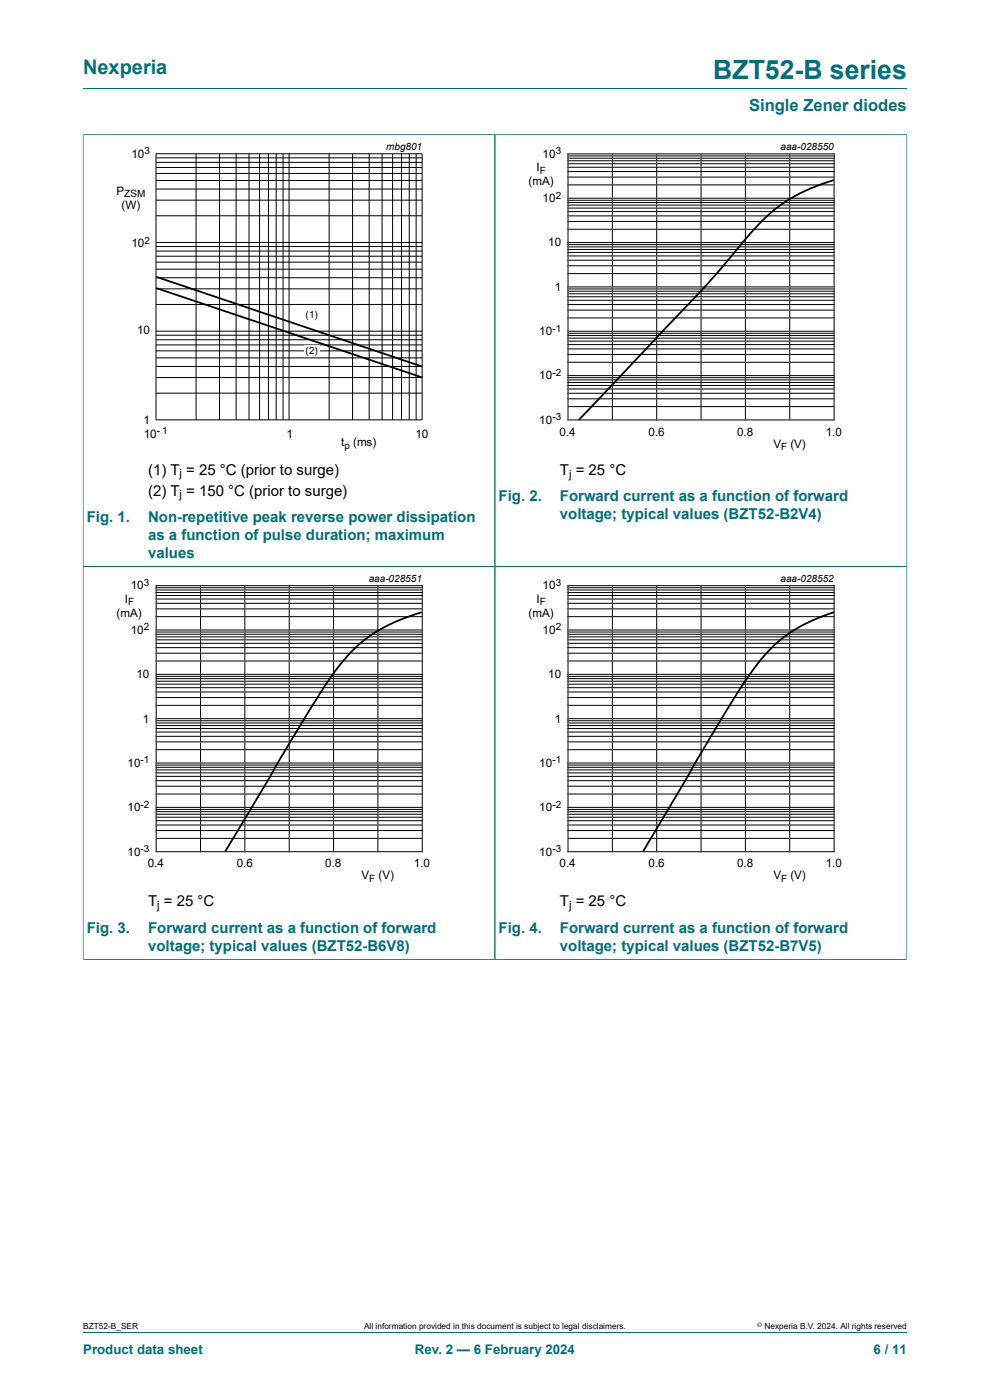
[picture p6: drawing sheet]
<svg xmlns="http://www.w3.org/2000/svg" width="210mm" height="297mm" viewBox="0 0 210 297" stroke-linecap="round" stroke-linejoin="round" font-family="sans-serif">
<path d="M17.6 18.8h174.8M17.6 28.5v91.7h87.4v-91.6h-87.4" fill="none" stroke="#036f7b" stroke-width=".21"/>
<path d="M33.1 58.7l56.5 19.1M33.1 61.1l56.5 19" fill="none" stroke="#000" stroke-width=".38"/>
<g fill="none" stroke="#000" stroke-width=".21">
<path d="M33.1 32.6h56.4v56.5h-56.4zM33.1 38.3h56.4M33.1 36.8h56.4M33.1 35.5h56.4M33.1 34.4h56.4M33.1 33.5h56.4M41.6 32.6v56.5M46.6 32.6v56.5M50.1 32.6v56.5M52.8 32.6v56.5M55.1 32.6v56.5M56.9 32.6v56.5"/>
<path d="M58.6 32.6v56.5M60 32.6v56.5M61.3 32.6v56.5M69.8 32.6v56.5M74.8 32.6v56.5M78.3 32.6v56.5M81 32.6v56.5M83.3 32.6v56.5M85.2 32.6v56.5M86.8 32.6v56.5M88.3 32.6v56.5M33.1 58.9h56.4"/>
<path d="M33.1 57.1h56.4M33.1 55.6h56.4M33.1 54.4h56.4M33.1 53.3h56.4M33.1 52.3h56.4M33.1 51.4h56.4M33.1 45.8h56.4M33.1 42.5h56.4M33.1 40.1h56.4M33.1 77.7h56.4M33.1 75.9h56.4M33.1 74.4h56.4"/>
<path d="M33.1 73.2h56.4M33.1 72.1h56.4M33.1 71.1h56.4M33.1 70.3h56.4M33.1 64.6h56.4M33.1 61.3h56.4M33.1 83.4h56.4M33.1 80.1h56.4"/>
</g>
<g fill="#fff">
<path d="M64.5 65.6h3.3v2.5h-3.3z"/>
<path d="M64.5 73.3h3.3v2.5h-3.3z"/>
</g>
<path d="M20.4 29.8h81.8v66.3h-81.8z" fill="none" stroke="#fff" stroke-width=".21"/>
<path d="M17.6 28.6v175M17.7 28.6h174.7M105 28.6v174.9M192.4 28.5v175.1M192.4 120.2h-174.8M17.6 203.5h174.8M17.6 282.6h174.8" fill="none" stroke="#036f7b" stroke-width=".21"/>
<g fill="none" stroke="#fefefe" stroke-width=".21">
<path d="M120.5 39.2h56.4M120.5 37.6h56.4M120.5 36.4h56.4M120.5 35.5h56.4M120.5 34.7h56.4M120.5 34.1h56.4M120.5 33.6h56.4M120.5 33.1h56.4M120.5 32.6h56.4M189.6 29.8h-81.8v66.3h81.8M120.5 58h56.4M120.5 56.4h56.4"/>
<path d="M120.5 55.2h56.4M120.5 54.3h56.4M120.5 53.5h56.4M120.5 52.9h56.4M120.5 52.4h56.4M120.5 51.9h56.4M120.5 51.5h56.4M120.5 48.6h56.4M120.5 47h56.4M120.5 45.8h56.4M120.5 44.9h56.4M120.5 44.1h56.4"/>
<path d="M120.5 43.5h56.4M120.5 43h56.4M120.5 42.5h56.4M120.5 42.1h56.4M120.5 79.7h56.4M120.5 76.9h56.4M120.5 75.2h56.4M120.5 74h56.4M120.5 73.1h56.4M120.5 72.4h56.4M120.5 71.7h56.4M120.5 71.2h56.4"/>
<path d="M120.5 70.7h56.4M120.5 70.3h56.4M120.5 67.4h56.4M120.5 65.8h56.4M120.5 64.6h56.4M120.5 63.7h56.4M120.5 63h56.4M120.5 62.3h56.4M120.5 61.8h56.4M120.5 61.3h56.4M120.5 60.9h56.4M120.5 89.1h56.4"/>
<path d="M120.5 86.3h56.4M120.5 84.6h56.4M120.5 83.4h56.4M120.5 82.5h56.4M120.5 81.8h56.4M120.5 81.1h56.4M120.5 80.6h56.4M120.5 80.1h56.4M33.1 138.6h56.5M33.1 137.4h56.5M33.1 136.5h56.5M33.1 135.7h56.5"/>
<path d="M33.1 135.1h56.5M33.1 134.6h56.5M33.1 134.1h56.5M33.1 133.6h56.5M33.1 130.8h56.5M33.1 129.2h56.5M33.1 128h56.5M33.1 127.1h56.5M33.1 126.3h56.5M33.1 125.7h56.5M33.1 125.2h56.5M33.1 124.7h56.5"/>
<path d="M33.1 124.2h56.5M102.3 121.4h-81.9v66.3h81.9M120.5 138.6h56.4M120.5 137.4h56.4M120.5 136.5h56.4M120.5 135.7h56.4M120.5 135.1h56.4M120.5 134.6h56.4M120.5 134.1h56.4M120.5 133.6h56.4M120.5 130.8h56.4M120.5 129.2h56.4"/>
<path d="M120.5 128h56.4M120.5 127.1h56.4M120.5 126.3h56.4M120.5 125.7h56.4M120.5 125.2h56.4M120.5 124.7h56.4M120.5 124.2h56.4M189.6 121.4h-81.8v66.3h81.8M33.1 159h56.5M33.1 157.4h56.5M33.1 156.2h56.5M33.1 155.3h56.5"/>
<path d="M33.1 154.6h56.5M33.1 153.9h56.5M33.1 153.4h56.5M33.1 152.9h56.5M33.1 152.5h56.5M33.1 149.6h56.5M33.1 148h56.5M33.1 146.8h56.5M33.1 145.9h56.5M33.1 145.1h56.5M33.1 144.5h56.5M33.1 144h56.5"/>
<path d="M33.1 143.5h56.5M33.1 143.1h56.5M33.1 140.2h56.5M120.5 159h56.4M120.5 157.4h56.4M120.5 156.2h56.4M120.5 155.3h56.4M120.5 154.6h56.4M120.5 153.9h56.4M120.5 153.4h56.4M120.5 152.9h56.4M120.5 152.5h56.4"/>
<path d="M120.5 149.6h56.4M120.5 148h56.4M120.5 146.8h56.4M120.5 145.9h56.4M120.5 145.1h56.4M120.5 144.5h56.4M120.5 144h56.4M120.5 143.5h56.4M120.5 143.1h56.4M120.5 140.2h56.4M33.1 177.9h56.5M33.1 176.2h56.5"/>
<path d="M33.1 175h56.5M33.1 174.1h56.5M33.1 173.4h56.5M33.1 172.7h56.5M33.1 172.2h56.5M33.1 171.7h56.5M33.1 171.3h56.5M33.1 168.4h56.5M33.1 166.8h56.5M33.1 165.6h56.5M33.1 164.7h56.5M33.1 164h56.5"/>
<path d="M33.1 163.3h56.5M33.1 162.8h56.5M33.1 162.3h56.5M33.1 161.9h56.5M120.5 177.9h56.4M120.5 176.2h56.4M120.5 175h56.4M120.5 174.1h56.4M120.5 173.4h56.4M120.5 172.7h56.4M120.5 172.2h56.4M120.5 171.7h56.4"/>
<path d="M120.5 171.3h56.4M120.5 168.4h56.4M120.5 166.8h56.4M120.5 165.6h56.4M120.5 164.7h56.4M120.5 164h56.4M120.5 163.3h56.4M120.5 162.8h56.4M120.5 162.3h56.4M120.5 161.9h56.4M33.1 180.7h56.5M120.5 180.7h56.4"/>
</g>
<g fill="none" stroke="#000" stroke-width=".21">
<path d="M120.5 32.6h56.4v56.5h-56.4zM120.5 39.2h56.4M120.5 37.6h56.4M120.5 36.4h56.4M120.5 35.5h56.4M120.5 34.7h56.4M120.5 34.1h56.4M120.5 33.6h56.4M120.5 33.1h56.4M129.9 32.6v56.5M139.3 32.6v56.5M148.7 32.6v56.5"/>
<path d="M158.1 32.6v56.5M167.5 32.6v56.5M120.5 58h56.4M120.5 56.4h56.4M120.5 55.2h56.4M120.5 54.3h56.4M120.5 53.5h56.4M120.5 52.9h56.4M120.5 52.4h56.4M120.5 51.9h56.4M120.5 51.5h56.4M120.5 48.6h56.4"/>
<path d="M120.5 47h56.4M120.5 45.8h56.4M120.5 44.9h56.4M120.5 44.1h56.4M120.5 43.5h56.4M120.5 43h56.4M120.5 42.5h56.4M120.5 42.1h56.4M120.5 79.7h56.4M120.5 76.9h56.4M120.5 75.2h56.4M120.5 74h56.4"/>
<path d="M120.5 73.1h56.4M120.5 72.4h56.4M120.5 71.7h56.4M120.5 71.2h56.4M120.5 70.7h56.4M120.5 70.3h56.4M120.5 67.4h56.4M120.5 65.8h56.4M120.5 64.6h56.4M120.5 63.7h56.4M120.5 63h56.4M120.5 62.3h56.4"/>
<path d="M120.5 61.8h56.4M120.5 61.3h56.4M120.5 60.9h56.4M120.5 86.3h56.4M120.5 84.6h56.4M120.5 83.4h56.4M120.5 82.5h56.4M120.5 81.8h56.4M120.5 81.1h56.4M120.5 80.6h56.4M120.5 80.1h56.4M33.1 124.2h56.5v56.5h-56.5z"/>
<path d="M33.1 138.6h56.5M33.1 137.4h56.5M33.1 136.5h56.5M33.1 135.7h56.5M33.1 135.1h56.5M33.1 134.6h56.5M33.1 134.1h56.5M33.1 133.6h56.5M33.1 130.8h56.5M33.1 129.2h56.5M33.1 128h56.5M33.1 127.1h56.5"/>
<path d="M33.1 126.3h56.5M33.1 125.7h56.5M33.1 125.2h56.5M33.1 124.7h56.5M42.5 124.2v56.5M51.9 124.2v56.5M61.3 124.2v56.5M70.8 124.2v56.5M80.2 124.2v56.5M120.5 124.2h56.4v56.5h-56.4zM120.5 138.6h56.4M120.5 137.4h56.4"/>
<path d="M120.5 136.5h56.4M120.5 135.7h56.4M120.5 135.1h56.4M120.5 134.6h56.4M120.5 134.1h56.4M120.5 133.6h56.4M120.5 130.8h56.4M120.5 129.2h56.4M120.5 128h56.4M120.5 127.1h56.4M120.5 126.3h56.4M120.5 125.7h56.4"/>
<path d="M120.5 125.2h56.4M120.5 124.7h56.4M129.9 124.2v56.5M139.3 124.2v56.5M148.7 124.2v56.5M158.1 124.2v56.5M167.5 124.2v56.5M33.1 159h56.5M33.1 157.4h56.5M33.1 156.2h56.5M33.1 155.3h56.5M33.1 154.6h56.5"/>
<path d="M33.1 153.9h56.5M33.1 153.4h56.5M33.1 152.9h56.5M33.1 152.5h56.5M33.1 149.6h56.5M33.1 148h56.5M33.1 146.8h56.5M33.1 145.9h56.5M33.1 145.1h56.5M33.1 144.5h56.5M33.1 144h56.5M33.1 143.5h56.5"/>
<path d="M33.1 143.1h56.5M33.1 140.2h56.5M120.5 159h56.4M120.5 157.4h56.4M120.5 156.2h56.4M120.5 155.3h56.4M120.5 154.6h56.4M120.5 153.9h56.4M120.5 153.4h56.4M120.5 152.9h56.4M120.5 152.5h56.4M120.5 149.6h56.4"/>
<path d="M120.5 148h56.4M120.5 146.8h56.4M120.5 145.9h56.4M120.5 145.1h56.4M120.5 144.5h56.4M120.5 144h56.4M120.5 143.5h56.4M120.5 143.1h56.4M120.5 140.2h56.4M33.1 177.9h56.5M33.1 176.2h56.5M33.1 175h56.5"/>
<path d="M33.1 174.1h56.5M33.1 173.4h56.5M33.1 172.7h56.5M33.1 172.2h56.5M33.1 171.7h56.5M33.1 171.3h56.5M33.1 168.4h56.5M33.1 166.8h56.5M33.1 165.6h56.5M33.1 164.7h56.5M33.1 164h56.5M33.1 163.3h56.5"/>
<path d="M33.1 162.8h56.5M33.1 162.3h56.5M33.1 161.9h56.5M120.5 177.9h56.4M120.5 176.2h56.4M120.5 175h56.4M120.5 174.1h56.4M120.5 173.4h56.4M120.5 172.7h56.4M120.5 172.2h56.4M120.5 171.7h56.4M120.5 171.3h56.4"/>
<path d="M120.5 168.4h56.4M120.5 166.8h56.4M120.5 165.6h56.4M120.5 164.7h56.4M120.5 164h56.4M120.5 163.3h56.4M120.5 162.8h56.4M120.5 162.3h56.4M120.5 161.9h56.4"/>
</g>
<path d="M176.7 38.2l-4.3 1.6-3.5 1.6-3.4 2.2-2.9 2.4-3.7 3.8-6.4 7.7-3.8 4.2-25.8 27.3M89.3 129.9l-5.3 2-4.5 2.3-3.8 2.9-3.4 3.7-3.1 4.3-4.5 7.1-16.9 28.4M176.8 129.9l-5.2 2.1-4 2.2-3.4 2.7-3.2 3.6-3.1 4.2-4 6.3-17.4 29.5" fill="none" stroke="#000" stroke-width=".38"/>
<text font-size="5.6" fill="#036f7b" x="151.3" y="16.8">BZT52-B series</text>
<text font-size="4.2" fill="#036f7b" x="17.6" y="15.6">Nexperia</text>
<text font-size="3.5" fill="#036f7b" x="158.9" y="23.7">Single Zener diodes</text>
<g font-size="3.2">
<text x="31.4" y="100.7">(1) T = 25 °C (prior to surge)</text>
<text x="118.8" y="100.7">T = 25 °C</text>
<text x="31.4" y="105.1">(2) T = 150 °C (prior to surge)</text>
<text x="31.4" y="192.3">T = 25 °C</text>
<text x="118.8" y="192.3">T = 25 °C</text>
</g>
<g font-size="3.2" fill="#036f7b">
<text x="105.8" y="106.3">Fig. 2.</text>
<text x="118.8" y="106.3">Forward current as a function of forward</text>
<text x="18.4" y="110.7">Fig. 1.</text>
<text x="31.4" y="110.7">Non-repetitive peak reverse power dissipation</text>
<text x="118.8" y="110.1">voltage; typical values (BZT52-B2V4)</text>
<text x="31.4" y="114.5">as a function of pulse duration; maximum</text>
<text x="31.4" y="118.3">values</text>
<text x="18.4" y="197.9">Fig. 3.</text>
<text x="31.4" y="197.9">Forward current as a function of forward</text>
<text x="105.8" y="197.9">Fig. 4.</text>
<text x="118.8" y="197.9">Forward current as a function of forward</text>
<text x="31.4" y="201.7">voltage; typical values (BZT52-B6V8)</text>
<text x="118.8" y="201.7">voltage; typical values (BZT52-B7V5)</text>
</g>
<g font-size="2.8" fill="#036f7b">
<text x="17.6" y="287.2">Product data sheet</text>
<text x="88" y="287.2">Rev. 2 — 6 February 2024</text>
<text x="185.3" y="287.2">6 / 11</text>
</g>
<g font-size="2.5">
<text x="27.9" y="33.4">10</text>
<text x="115.1" y="33.4">10</text>
<text x="24.7" y="41.3">P</text>
<text x="112.1" y="39.2">(mA)</text>
<text x="113.8" y="36.3">I</text>
<text x="25.8" y="44.3">(W)</text>
<text x="115.1" y="42.8">10</text>
<text x="27.9" y="52.4">10</text>
<text x="116.3" y="52.2">10</text>
<text x="117.7" y="61.7">1</text>
<text x="29.1" y="70.9">10</text>
<text x="114.4" y="71.1">10</text>
<text x="114.4" y="80.5">10</text>
<text x="30.4" y="90">1</text>
<text x="114.4" y="89.9">10</text>
<text x="30.5" y="92.9">10</text>
<text x="60.8" y="92.9">1</text>
<text x="72.4" y="94.7">t</text>
<text x="74.9" y="94.7">(ms)</text>
<text x="88.1" y="92.9">10</text>
<text x="118.7" y="92.4">0.4</text>
<text x="137.6" y="92.4">0.6</text>
<text x="156.4" y="92.4">0.8</text>
<text x="164" y="95">V</text>
<text x="167.7" y="95">(V)</text>
<text x="175.2" y="92.4">1.0</text>
<text x="27.7" y="125">10</text>
<text x="115.1" y="125">10</text>
<text x="24.7" y="130.8">(mA)</text>
<text x="26.5" y="127.9">I</text>
<text x="112.1" y="130.8">(mA)</text>
<text x="113.8" y="127.9">I</text>
<text x="27.7" y="134.4">10</text>
<text x="115.1" y="134.4">10</text>
<text x="28.9" y="143.8">10</text>
<text x="116.3" y="143.8">10</text>
<text x="30.3" y="153.3">1</text>
<text x="117.7" y="153.3">1</text>
<text x="27" y="162.7">10</text>
<text x="114.4" y="162.7">10</text>
<text x="27" y="172.1">10</text>
<text x="114.4" y="172.1">10</text>
<text x="27" y="181.5">10</text>
<text x="31.3" y="184">0.4</text>
<text x="50.2" y="184">0.6</text>
<text x="69" y="184">0.8</text>
<text x="87.8" y="184">1.0</text>
<text x="114.4" y="181.5">10</text>
<text x="118.7" y="184">0.4</text>
<text x="137.6" y="184">0.6</text>
<text x="156.4" y="184">0.8</text>
<text x="175.2" y="184">1.0</text>
<text x="76.7" y="186.6">V</text>
<text x="80.3" y="186.6">(V)</text>
<text x="164" y="186.6">V</text>
<text x="167.7" y="186.6">(V)</text>
</g>
<g font-size="2.4">
<text x="38.1" y="101.3">j</text>
<text x="120.7" y="101.3">j</text>
<text x="38.1" y="105.7">j</text>
<text x="33.4" y="192.9">j</text>
<text x="120.7" y="192.9">j</text>
</g>
<g font-size="2.1">
<text x="30.7" y="32.7">3</text>
<text x="81.9" y="31.9">mbg801</text>
<text x="117.9" y="32.8">3</text>
<text x="165.6" y="31.8">aaa-028550</text>
<text x="26.3" y="41.8">ZSM</text>
<text x="114.5" y="36.8">F</text>
<text x="117.9" y="42.1">2</text>
<text x="30.7" y="51.7">2</text>
<text x="64.8" y="67.5">(1)</text>
<text x="117.2" y="70.3">-1</text>
<text x="64.8" y="75.2">(2)</text>
<text x="117.2" y="79.7">-2</text>
<text x="117.2" y="89.1">-3</text>
<text x="33.3" y="92.1">- 1</text>
<text x="73.1" y="95.2">p</text>
<text x="165.7" y="95.5">F</text>
<text x="30.5" y="124.3">3</text>
<text x="78.2" y="123.4">aaa-028551</text>
<text x="117.9" y="124.3">3</text>
<text x="165.6" y="123.4">aaa-028552</text>
<text x="27.2" y="128.4">F</text>
<text x="114.5" y="128.4">F</text>
<text x="30.5" y="133.7">2</text>
<text x="117.9" y="133.7">2</text>
<text x="29.8" y="161.9">-1</text>
<text x="117.2" y="161.9">-1</text>
<text x="29.8" y="171.3">-2</text>
<text x="117.2" y="171.3">-2</text>
<text x="29.8" y="180.7">-3</text>
<text x="117.2" y="180.7">-3</text>
<text x="78.3" y="187.1">F</text>
<text x="165.7" y="187.1">F</text>
</g>
<g font-size="1.8">
<text x="17.6" y="282">BZT52-B_SER</text>
<text x="77.2" y="282">All information provided in this document is subject to legal disclaimers.</text>
<text x="162.2" y="282">Nexperia B.V. 2024. All rights reserved</text>
</g>
<text font-size="1.4" x="160.6" y="281.6">©</text>
</svg>
